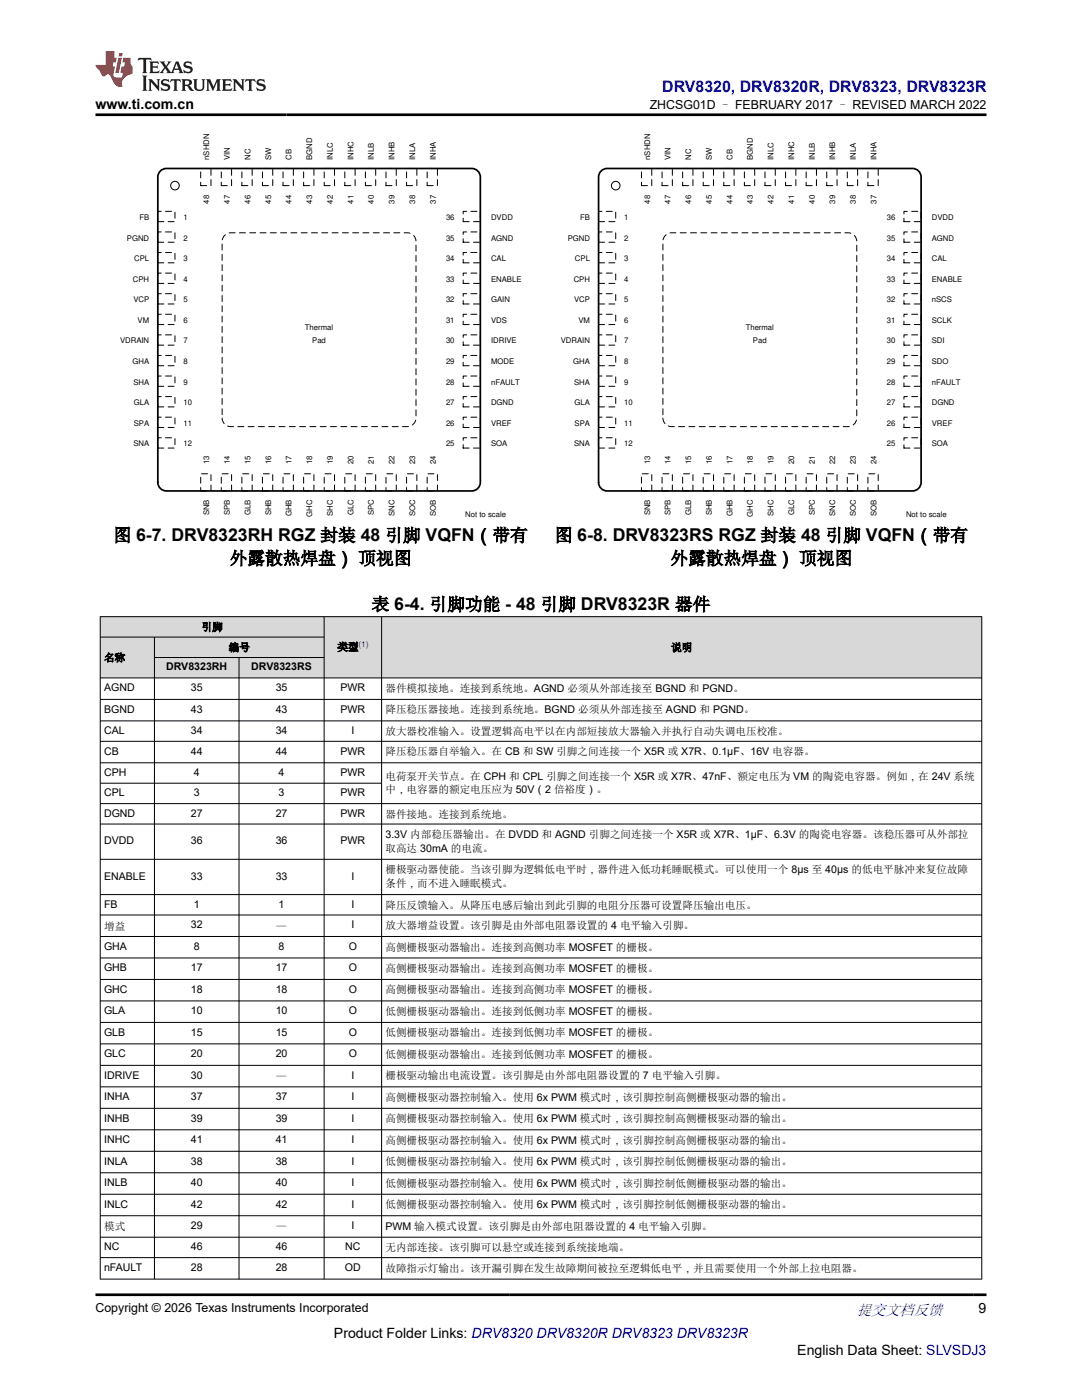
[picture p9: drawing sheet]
<svg xmlns="http://www.w3.org/2000/svg" width="216mm" height="279mm" viewBox="0 0 216 279" stroke-linecap="round" stroke-linejoin="round" font-family="sans-serif">
<path d="M40 33.6h2.1v3.4h-2.1z" fill="none" stroke="#000" stroke-width=".2" stroke-dasharray="1.2 .9"/>
<path d="M40 94.6h2.1v3.4h-2.1z" fill-rule="evenodd" fill="#fff"/>
<path d="M40 94.6h2.1v3.4h-2.1z" fill="none" stroke="#000" stroke-width=".2" stroke-dasharray="1.2 .9"/>
<path d="M31.5 42.2h3.4v2h-3.4z" fill-rule="evenodd" fill="#fff"/>
<path d="M31.5 42.2h3.4v2h-3.4z" fill="none" stroke="#000" stroke-width=".2" stroke-dasharray="1.2 .9"/>
<path d="M92.4 42.2h3.4v2h-3.4z" fill-rule="evenodd" fill="#fff"/>
<path d="M92.4 42.2h3.4v2h-3.4z" fill="none" stroke="#000" stroke-width=".2" stroke-dasharray="1.2 .9"/>
<path d="M44.2 33.6h2v3.4h-2z" fill-rule="evenodd" fill="#fff"/>
<path d="M44.2 33.6h2v3.4h-2z" fill="none" stroke="#000" stroke-width=".2" stroke-dasharray="1.2 .9"/>
<path d="M44.2 94.6h2v3.4h-2z" fill-rule="evenodd" fill="#fff"/>
<path d="M44.2 94.6h2v3.4h-2z" fill="none" stroke="#000" stroke-width=".2" stroke-dasharray="1.2 .9"/>
<path d="M31.5 46.3h3.4v2h-3.4z" fill-rule="evenodd" fill="#fff"/>
<path d="M31.5 46.3h3.4v2h-3.4z" fill="none" stroke="#000" stroke-width=".2" stroke-dasharray="1.2 .9"/>
<path d="M92.4 46.3h3.4v2h-3.4z" fill-rule="evenodd" fill="#fff"/>
<path d="M92.4 46.3h3.4v2h-3.4z" fill="none" stroke="#000" stroke-width=".2" stroke-dasharray="1.2 .9"/>
<path d="M48.3 33.6h2v3.4h-2z" fill-rule="evenodd" fill="#fff"/>
<path d="M48.3 33.6h2v3.4h-2z" fill="none" stroke="#000" stroke-width=".2" stroke-dasharray="1.2 .9"/>
<path d="M48.3 94.6h2v3.4h-2z" fill-rule="evenodd" fill="#fff"/>
<path d="M48.3 94.6h2v3.4h-2z" fill="none" stroke="#000" stroke-width=".2" stroke-dasharray="1.2 .9"/>
<path d="M31.5 50.4h3.4v2.1h-3.4z" fill-rule="evenodd" fill="#fff"/>
<path d="M31.5 50.4h3.4v2.1h-3.4z" fill="none" stroke="#000" stroke-width=".2" stroke-dasharray="1.2 .9"/>
<path d="M92.4 50.4h3.4v2.1h-3.4z" fill-rule="evenodd" fill="#fff"/>
<path d="M92.4 50.4h3.4v2.1h-3.4z" fill="none" stroke="#000" stroke-width=".2" stroke-dasharray="1.2 .9"/>
<path d="M52.4 33.6h2v3.4h-2z" fill-rule="evenodd" fill="#fff"/>
<path d="M52.4 33.6h2v3.4h-2z" fill="none" stroke="#000" stroke-width=".2" stroke-dasharray="1.2 .9"/>
<path d="M52.4 94.6h2v3.4h-2z" fill-rule="evenodd" fill="#fff"/>
<path d="M52.4 94.6h2v3.4h-2z" fill="none" stroke="#000" stroke-width=".2" stroke-dasharray="1.2 .9"/>
<path d="M31.5 54.5h3.4v2.1h-3.4z" fill-rule="evenodd" fill="#fff"/>
<path d="M31.5 54.5h3.4v2.1h-3.4z" fill="none" stroke="#000" stroke-width=".2" stroke-dasharray="1.2 .9"/>
<path d="M92.4 54.5h3.4v2.1h-3.4z" fill-rule="evenodd" fill="#fff"/>
<path d="M92.4 54.5h3.4v2.1h-3.4z" fill="none" stroke="#000" stroke-width=".2" stroke-dasharray="1.2 .9"/>
<path d="M56.5 33.6h2v3.4h-2z" fill-rule="evenodd" fill="#fff"/>
<path d="M56.5 33.6h2v3.4h-2z" fill="none" stroke="#000" stroke-width=".2" stroke-dasharray="1.2 .9"/>
<path d="M56.5 94.6h2v3.4h-2z" fill-rule="evenodd" fill="#fff"/>
<path d="M56.5 94.6h2v3.4h-2z" fill="none" stroke="#000" stroke-width=".2" stroke-dasharray="1.2 .9"/>
<path d="M31.5 58.6h3.4v2.1h-3.4z" fill-rule="evenodd" fill="#fff"/>
<path d="M31.5 58.6h3.4v2.1h-3.4z" fill="none" stroke="#000" stroke-width=".2" stroke-dasharray="1.2 .9"/>
<path d="M92.4 58.6h3.4v2.1h-3.4z" fill-rule="evenodd" fill="#fff"/>
<path d="M92.4 58.6h3.4v2.1h-3.4z" fill="none" stroke="#000" stroke-width=".2" stroke-dasharray="1.2 .9"/>
<path d="M60.6 33.6h2v3.4h-2z" fill-rule="evenodd" fill="#fff"/>
<path d="M60.6 33.6h2v3.4h-2z" fill="none" stroke="#000" stroke-width=".2" stroke-dasharray="1.2 .9"/>
<path d="M60.6 94.6h2v3.4h-2z" fill-rule="evenodd" fill="#fff"/>
<path d="M60.6 94.6h2v3.4h-2z" fill="none" stroke="#000" stroke-width=".2" stroke-dasharray="1.2 .9"/>
<path d="M31.5 62.7h3.4v2.1h-3.4z" fill-rule="evenodd" fill="#fff"/>
<path d="M31.5 62.7h3.4v2.1h-3.4z" fill="none" stroke="#000" stroke-width=".2" stroke-dasharray="1.2 .9"/>
<path d="M92.4 62.7h3.4v2.1h-3.4z" fill-rule="evenodd" fill="#fff"/>
<path d="M92.4 62.7h3.4v2.1h-3.4z" fill="none" stroke="#000" stroke-width=".2" stroke-dasharray="1.2 .9"/>
<path d="M64.7 33.6h2v3.4h-2z" fill-rule="evenodd" fill="#fff"/>
<path d="M64.7 33.6h2v3.4h-2z" fill="none" stroke="#000" stroke-width=".2" stroke-dasharray="1.2 .9"/>
<path d="M64.7 94.6h2v3.4h-2z" fill-rule="evenodd" fill="#fff"/>
<path d="M64.7 94.6h2v3.4h-2z" fill="none" stroke="#000" stroke-width=".2" stroke-dasharray="1.2 .9"/>
<path d="M31.5 66.8h3.4v2.1h-3.4z" fill-rule="evenodd" fill="#fff"/>
<path d="M31.5 66.8h3.4v2.1h-3.4z" fill="none" stroke="#000" stroke-width=".2" stroke-dasharray="1.2 .9"/>
<path d="M92.4 66.8h3.4v2.1h-3.4z" fill-rule="evenodd" fill="#fff"/>
<path d="M92.4 66.8h3.4v2.1h-3.4z" fill="none" stroke="#000" stroke-width=".2" stroke-dasharray="1.2 .9"/>
<path d="M68.8 33.6h2.1v3.4h-2.1z" fill-rule="evenodd" fill="#fff"/>
<path d="M68.8 33.6h2.1v3.4h-2.1z" fill="none" stroke="#000" stroke-width=".2" stroke-dasharray="1.2 .9"/>
<path d="M68.8 94.6h2.1v3.4h-2.1z" fill-rule="evenodd" fill="#fff"/>
<path d="M68.8 94.6h2.1v3.4h-2.1z" fill="none" stroke="#000" stroke-width=".2" stroke-dasharray="1.2 .9"/>
<path d="M31.5 70.9h3.4v2.1h-3.4z" fill-rule="evenodd" fill="#fff"/>
<path d="M31.5 70.9h3.4v2.1h-3.4z" fill="none" stroke="#000" stroke-width=".2" stroke-dasharray="1.2 .9"/>
<path d="M92.4 70.9h3.4v2.1h-3.4z" fill-rule="evenodd" fill="#fff"/>
<path d="M92.4 70.9h3.4v2.1h-3.4z" fill="none" stroke="#000" stroke-width=".2" stroke-dasharray="1.2 .9"/>
<path d="M72.9 33.6h2.1v3.4h-2.1z" fill-rule="evenodd" fill="#fff"/>
<path d="M72.9 33.6h2.1v3.4h-2.1z" fill="none" stroke="#000" stroke-width=".2" stroke-dasharray="1.2 .9"/>
<path d="M72.9 94.6h2.1v3.4h-2.1z" fill-rule="evenodd" fill="#fff"/>
<path d="M72.9 94.6h2.1v3.4h-2.1z" fill="none" stroke="#000" stroke-width=".2" stroke-dasharray="1.2 .9"/>
<path d="M31.5 75h3.4v2.1h-3.4z" fill-rule="evenodd" fill="#fff"/>
<path d="M31.5 75h3.4v2.1h-3.4z" fill="none" stroke="#000" stroke-width=".2" stroke-dasharray="1.2 .9"/>
<path d="M92.4 75h3.4v2.1h-3.4z" fill-rule="evenodd" fill="#fff"/>
<path d="M92.4 75h3.4v2.1h-3.4z" fill="none" stroke="#000" stroke-width=".2" stroke-dasharray="1.2 .9"/>
<path d="M77 33.6h2.1v3.4h-2.1z" fill-rule="evenodd" fill="#fff"/>
<path d="M77 33.6h2.1v3.4h-2.1z" fill="none" stroke="#000" stroke-width=".2" stroke-dasharray="1.2 .9"/>
<path d="M77 94.6h2.1v3.4h-2.1z" fill-rule="evenodd" fill="#fff"/>
<path d="M77 94.6h2.1v3.4h-2.1z" fill="none" stroke="#000" stroke-width=".2" stroke-dasharray="1.2 .9"/>
<path d="M31.5 79.2h3.4v2h-3.4z" fill-rule="evenodd" fill="#fff"/>
<path d="M31.5 79.2h3.4v2h-3.4z" fill="none" stroke="#000" stroke-width=".2" stroke-dasharray="1.2 .9"/>
<path d="M92.4 79.2h3.4v2h-3.4z" fill-rule="evenodd" fill="#fff"/>
<path d="M92.4 79.2h3.4v2h-3.4z" fill="none" stroke="#000" stroke-width=".2" stroke-dasharray="1.2 .9"/>
<path d="M81.1 33.6h2.1v3.4h-2.1z" fill-rule="evenodd" fill="#fff"/>
<path d="M81.1 33.6h2.1v3.4h-2.1z" fill="none" stroke="#000" stroke-width=".2" stroke-dasharray="1.2 .9"/>
<path d="M81.1 94.6h2.1v3.4h-2.1z" fill-rule="evenodd" fill="#fff"/>
<path d="M81.1 94.6h2.1v3.4h-2.1z" fill="none" stroke="#000" stroke-width=".2" stroke-dasharray="1.2 .9"/>
<path d="M31.5 83.3h3.4v2h-3.4z" fill-rule="evenodd" fill="#fff"/>
<path d="M31.5 83.3h3.4v2h-3.4z" fill="none" stroke="#000" stroke-width=".2" stroke-dasharray="1.2 .9"/>
<path d="M92.4 83.3h3.4v2h-3.4z" fill-rule="evenodd" fill="#fff"/>
<path d="M92.4 83.3h3.4v2h-3.4z" fill="none" stroke="#000" stroke-width=".2" stroke-dasharray="1.2 .9"/>
<path d="M85.2 33.6h2.1v3.4h-2.1z" fill-rule="evenodd" fill="#fff"/>
<path d="M85.2 33.6h2.1v3.4h-2.1z" fill="none" stroke="#000" stroke-width=".2" stroke-dasharray="1.2 .9"/>
<path d="M85.2 94.6h2.1v3.4h-2.1z" fill-rule="evenodd" fill="#fff"/>
<path d="M85.2 94.6h2.1v3.4h-2.1z" fill="none" stroke="#000" stroke-width=".2" stroke-dasharray="1.2 .9"/>
<path d="M31.5 87.4h3.4v2h-3.4z" fill-rule="evenodd" fill="#fff"/>
<path d="M31.5 87.4h3.4v2h-3.4z" fill="none" stroke="#000" stroke-width=".2" stroke-dasharray="1.2 .9"/>
<path d="M92.4 87.4h3.4v2h-3.4z" fill-rule="evenodd" fill="#fff"/>
<path d="M92.4 87.4h3.4v2h-3.4z" fill="none" stroke="#000" stroke-width=".2" stroke-dasharray="1.2 .9"/>
<circle cx="34.9" cy="37" r=".86" fill="none" stroke="#000" stroke-width=".2"/>
<path d="M32 34.1l.7-.4 .5-.1h60.9a1.71 1.71 0 0 1 1.7 1.7v61a1.71 1.71 0 0 1-1.7 1.7h-60.9a1.71 1.71 0 0 1-1.7-1.7v-61v-.4z" fill="none" stroke="#000" stroke-width=".34"/>
<path d="M44.8 47l.8-.5h.4h35.3a1.71 1.71 0 0 1 1.7 1.7v35.2a1.71 1.71 0 0 1-1.7 1.7h-35.3a1.71 1.71 0 0 1-1.7-1.7v-35.2l.1-.5z" fill-rule="evenodd" fill="#fff"/>
<path d="M44.8 47l.8-.5h.4h35.3a1.71 1.71 0 0 1 1.7 1.7v35.2a1.71 1.71 0 0 1-1.7 1.7h-35.3a1.71 1.71 0 0 1-1.7-1.7v-35.2l.1-.5z" fill="none" stroke="#000" stroke-width=".2" stroke-dasharray="1.2 .9"/>
<path d="M128 33.6h2.1v3.4h-2.1z" fill-rule="evenodd" fill="#fff"/>
<path d="M128 33.6h2.1v3.4h-2.1z" fill="none" stroke="#000" stroke-width=".2" stroke-dasharray="1.2 .9"/>
<path d="M128 94.6h2.1v3.4h-2.1z" fill-rule="evenodd" fill="#fff"/>
<path d="M128 94.6h2.1v3.4h-2.1z" fill="none" stroke="#000" stroke-width=".2" stroke-dasharray="1.2 .9"/>
<path d="M119.4 42.2h3.5v2h-3.5z" fill-rule="evenodd" fill="#fff"/>
<path d="M119.4 42.2h3.5v2h-3.5z" fill="none" stroke="#000" stroke-width=".2" stroke-dasharray="1.2 .9"/>
<path d="M180.4 42.2h3.4v2h-3.4z" fill-rule="evenodd" fill="#fff"/>
<path d="M180.4 42.2h3.4v2h-3.4z" fill="none" stroke="#000" stroke-width=".2" stroke-dasharray="1.2 .9"/>
<path d="M132.1 33.6h2.1v3.4h-2.1z" fill-rule="evenodd" fill="#fff"/>
<path d="M132.1 33.6h2.1v3.4h-2.1z" fill="none" stroke="#000" stroke-width=".2" stroke-dasharray="1.2 .9"/>
<path d="M132.1 94.6h2.1v3.4h-2.1z" fill-rule="evenodd" fill="#fff"/>
<path d="M132.1 94.6h2.1v3.4h-2.1z" fill="none" stroke="#000" stroke-width=".2" stroke-dasharray="1.2 .9"/>
<path d="M119.4 46.3h3.5v2h-3.5z" fill-rule="evenodd" fill="#fff"/>
<path d="M119.4 46.3h3.5v2h-3.5z" fill="none" stroke="#000" stroke-width=".2" stroke-dasharray="1.2 .9"/>
<path d="M180.4 46.3h3.4v2h-3.4z" fill-rule="evenodd" fill="#fff"/>
<path d="M180.4 46.3h3.4v2h-3.4z" fill="none" stroke="#000" stroke-width=".2" stroke-dasharray="1.2 .9"/>
<path d="M136.2 33.6h2.1v3.4h-2.1z" fill-rule="evenodd" fill="#fff"/>
<path d="M136.2 33.6h2.1v3.4h-2.1z" fill="none" stroke="#000" stroke-width=".2" stroke-dasharray="1.2 .9"/>
<path d="M136.2 94.6h2.1v3.4h-2.1z" fill-rule="evenodd" fill="#fff"/>
<path d="M136.2 94.6h2.1v3.4h-2.1z" fill="none" stroke="#000" stroke-width=".2" stroke-dasharray="1.2 .9"/>
<path d="M119.4 50.4h3.5v2.1h-3.5z" fill-rule="evenodd" fill="#fff"/>
<path d="M119.4 50.4h3.5v2.1h-3.5z" fill="none" stroke="#000" stroke-width=".2" stroke-dasharray="1.2 .9"/>
<path d="M180.4 50.4h3.4v2.1h-3.4z" fill-rule="evenodd" fill="#fff"/>
<path d="M180.4 50.4h3.4v2.1h-3.4z" fill="none" stroke="#000" stroke-width=".2" stroke-dasharray="1.2 .9"/>
<path d="M140.3 33.6h2.1v3.4h-2.1z" fill-rule="evenodd" fill="#fff"/>
<path d="M140.3 33.6h2.1v3.4h-2.1z" fill="none" stroke="#000" stroke-width=".2" stroke-dasharray="1.2 .9"/>
<path d="M140.3 94.6h2.1v3.4h-2.1z" fill-rule="evenodd" fill="#fff"/>
<path d="M140.3 94.6h2.1v3.4h-2.1z" fill="none" stroke="#000" stroke-width=".2" stroke-dasharray="1.2 .9"/>
<path d="M119.4 54.5h3.5v2.1h-3.5z" fill-rule="evenodd" fill="#fff"/>
<path d="M119.4 54.5h3.5v2.1h-3.5z" fill="none" stroke="#000" stroke-width=".2" stroke-dasharray="1.2 .9"/>
<path d="M180.4 54.5h3.4v2.1h-3.4z" fill-rule="evenodd" fill="#fff"/>
<path d="M180.4 54.5h3.4v2.1h-3.4z" fill="none" stroke="#000" stroke-width=".2" stroke-dasharray="1.2 .9"/>
<path d="M144.4 33.6h2.1v3.4h-2.1z" fill-rule="evenodd" fill="#fff"/>
<path d="M144.4 33.6h2.1v3.4h-2.1z" fill="none" stroke="#000" stroke-width=".2" stroke-dasharray="1.2 .9"/>
<path d="M144.4 94.6h2.1v3.4h-2.1z" fill-rule="evenodd" fill="#fff"/>
<path d="M144.4 94.6h2.1v3.4h-2.1z" fill="none" stroke="#000" stroke-width=".2" stroke-dasharray="1.2 .9"/>
<path d="M119.4 58.6h3.5v2.1h-3.5z" fill-rule="evenodd" fill="#fff"/>
<path d="M119.4 58.6h3.5v2.1h-3.5z" fill="none" stroke="#000" stroke-width=".2" stroke-dasharray="1.2 .9"/>
<path d="M180.4 58.6h3.4v2.1h-3.4z" fill-rule="evenodd" fill="#fff"/>
<path d="M180.4 58.6h3.4v2.1h-3.4z" fill="none" stroke="#000" stroke-width=".2" stroke-dasharray="1.2 .9"/>
<path d="M148.5 33.6h2.1v3.4h-2.1z" fill-rule="evenodd" fill="#fff"/>
<path d="M148.5 33.6h2.1v3.4h-2.1z" fill="none" stroke="#000" stroke-width=".2" stroke-dasharray="1.2 .9"/>
<path d="M148.5 94.6h2.1v3.4h-2.1z" fill-rule="evenodd" fill="#fff"/>
<path d="M148.5 94.6h2.1v3.4h-2.1z" fill="none" stroke="#000" stroke-width=".2" stroke-dasharray="1.2 .9"/>
<path d="M119.4 62.7h3.5v2.1h-3.5z" fill-rule="evenodd" fill="#fff"/>
<path d="M119.4 62.7h3.5v2.1h-3.5z" fill="none" stroke="#000" stroke-width=".2" stroke-dasharray="1.2 .9"/>
<path d="M180.4 62.7h3.4v2.1h-3.4z" fill-rule="evenodd" fill="#fff"/>
<path d="M180.4 62.7h3.4v2.1h-3.4z" fill="none" stroke="#000" stroke-width=".2" stroke-dasharray="1.2 .9"/>
<path d="M152.6 33.6h2.1v3.4h-2.1z" fill-rule="evenodd" fill="#fff"/>
<path d="M152.6 33.6h2.1v3.4h-2.1z" fill="none" stroke="#000" stroke-width=".2" stroke-dasharray="1.2 .9"/>
<path d="M152.6 94.6h2.1v3.4h-2.1z" fill-rule="evenodd" fill="#fff"/>
<path d="M152.6 94.6h2.1v3.4h-2.1z" fill="none" stroke="#000" stroke-width=".2" stroke-dasharray="1.2 .9"/>
<path d="M119.4 66.8h3.5v2.1h-3.5z" fill-rule="evenodd" fill="#fff"/>
<path d="M119.4 66.8h3.5v2.1h-3.5z" fill="none" stroke="#000" stroke-width=".2" stroke-dasharray="1.2 .9"/>
<path d="M180.4 66.8h3.4v2.1h-3.4z" fill-rule="evenodd" fill="#fff"/>
<path d="M180.4 66.8h3.4v2.1h-3.4z" fill="none" stroke="#000" stroke-width=".2" stroke-dasharray="1.2 .9"/>
<path d="M156.8 33.6h2v3.4h-2z" fill-rule="evenodd" fill="#fff"/>
<path d="M156.8 33.6h2v3.4h-2z" fill="none" stroke="#000" stroke-width=".2" stroke-dasharray="1.2 .9"/>
<path d="M156.8 94.6h2v3.4h-2z" fill-rule="evenodd" fill="#fff"/>
<path d="M156.8 94.6h2v3.4h-2z" fill="none" stroke="#000" stroke-width=".2" stroke-dasharray="1.2 .9"/>
<path d="M119.4 70.9h3.5v2.1h-3.5z" fill-rule="evenodd" fill="#fff"/>
<path d="M119.4 70.9h3.5v2.1h-3.5z" fill="none" stroke="#000" stroke-width=".2" stroke-dasharray="1.2 .9"/>
<path d="M180.4 70.9h3.4v2.1h-3.4z" fill-rule="evenodd" fill="#fff"/>
<path d="M180.4 70.9h3.4v2.1h-3.4z" fill="none" stroke="#000" stroke-width=".2" stroke-dasharray="1.2 .9"/>
<path d="M160.9 33.6h2v3.4h-2z" fill-rule="evenodd" fill="#fff"/>
<path d="M160.9 33.6h2v3.4h-2z" fill="none" stroke="#000" stroke-width=".2" stroke-dasharray="1.2 .9"/>
<path d="M160.9 94.6h2v3.4h-2z" fill-rule="evenodd" fill="#fff"/>
<path d="M160.9 94.6h2v3.4h-2z" fill="none" stroke="#000" stroke-width=".2" stroke-dasharray="1.2 .9"/>
<path d="M119.4 75h3.5v2.1h-3.5z" fill-rule="evenodd" fill="#fff"/>
<path d="M119.4 75h3.5v2.1h-3.5z" fill="none" stroke="#000" stroke-width=".2" stroke-dasharray="1.2 .9"/>
<path d="M180.4 75h3.4v2.1h-3.4z" fill-rule="evenodd" fill="#fff"/>
<path d="M180.4 75h3.4v2.1h-3.4z" fill="none" stroke="#000" stroke-width=".2" stroke-dasharray="1.2 .9"/>
<path d="M165 33.6h2v3.4h-2z" fill-rule="evenodd" fill="#fff"/>
<path d="M165 33.6h2v3.4h-2z" fill="none" stroke="#000" stroke-width=".2" stroke-dasharray="1.2 .9"/>
<path d="M165 94.6h2v3.4h-2z" fill-rule="evenodd" fill="#fff"/>
<path d="M165 94.6h2v3.4h-2z" fill="none" stroke="#000" stroke-width=".2" stroke-dasharray="1.2 .9"/>
<path d="M119.4 79.2h3.5v2h-3.5z" fill-rule="evenodd" fill="#fff"/>
<path d="M119.4 79.2h3.5v2h-3.5z" fill="none" stroke="#000" stroke-width=".2" stroke-dasharray="1.2 .9"/>
<path d="M180.4 79.2h3.4v2h-3.4z" fill-rule="evenodd" fill="#fff"/>
<path d="M180.4 79.2h3.4v2h-3.4z" fill="none" stroke="#000" stroke-width=".2" stroke-dasharray="1.2 .9"/>
<path d="M169.1 33.6h2v3.4h-2z" fill-rule="evenodd" fill="#fff"/>
<path d="M169.1 33.6h2v3.4h-2z" fill="none" stroke="#000" stroke-width=".2" stroke-dasharray="1.2 .9"/>
<path d="M169.1 94.6h2v3.4h-2z" fill-rule="evenodd" fill="#fff"/>
<path d="M169.1 94.6h2v3.4h-2z" fill="none" stroke="#000" stroke-width=".2" stroke-dasharray="1.2 .9"/>
<path d="M119.4 83.3h3.5v2h-3.5z" fill-rule="evenodd" fill="#fff"/>
<path d="M119.4 83.3h3.5v2h-3.5z" fill="none" stroke="#000" stroke-width=".2" stroke-dasharray="1.2 .9"/>
<path d="M180.4 83.3h3.4v2h-3.4z" fill-rule="evenodd" fill="#fff"/>
<path d="M180.4 83.3h3.4v2h-3.4z" fill="none" stroke="#000" stroke-width=".2" stroke-dasharray="1.2 .9"/>
<path d="M173.2 33.6h2v3.4h-2z" fill-rule="evenodd" fill="#fff"/>
<path d="M173.2 33.6h2v3.4h-2z" fill="none" stroke="#000" stroke-width=".2" stroke-dasharray="1.2 .9"/>
<path d="M173.2 94.6h2v3.4h-2z" fill-rule="evenodd" fill="#fff"/>
<path d="M173.2 94.6h2v3.4h-2z" fill="none" stroke="#000" stroke-width=".2" stroke-dasharray="1.2 .9"/>
<path d="M119.4 87.4h3.5v2h-3.5z" fill-rule="evenodd" fill="#fff"/>
<path d="M119.4 87.4h3.5v2h-3.5z" fill="none" stroke="#000" stroke-width=".2" stroke-dasharray="1.2 .9"/>
<path d="M180.4 87.4h3.4v2h-3.4z" fill-rule="evenodd" fill="#fff"/>
<path d="M180.4 87.4h3.4v2h-3.4z" fill="none" stroke="#000" stroke-width=".2" stroke-dasharray="1.2 .9"/>
<circle cx="122.9" cy="37" r=".86" fill="none" stroke="#000" stroke-width=".2"/>
<path d="M119.9 34.1l.8-.4 .4-.1h61a1.71 1.71 0 0 1 1.7 1.7v61a1.71 1.71 0 0 1-1.7 1.7h-61a1.71 1.71 0 0 1-1.7-1.7v-61l.1-.4z" fill="none" stroke="#000" stroke-width=".34"/>
<path d="M132.8 47l.7-.5h.5h35.2a1.71 1.71 0 0 1 1.8 1.7v35.2a1.71 1.71 0 0 1-1.8 1.7h-35.2a1.71 1.71 0 0 1-1.7-1.7v-35.2v-.5z" fill-rule="evenodd" fill="#fff"/>
<path d="M132.8 47l.7-.5h.5h35.2a1.71 1.71 0 0 1 1.8 1.7v35.2a1.71 1.71 0 0 1-1.8 1.7h-35.2a1.71 1.71 0 0 1-1.7-1.7v-35.2v-.5z" fill="none" stroke="#000" stroke-width=".2" stroke-dasharray="1.2 .9"/>
<g fill="#d8d8d8">
<path d="M20 123.1h175.9v4h-175.9z" fill-rule="evenodd"/>
<path d="M20.1 123.1h44.5v4h-44.5z" fill-rule="evenodd"/>
<path d="M64.7 123.1h11.4v12.1h-11.4z" fill-rule="evenodd"/>
<path d="M76.2 123.1h119.6v12.1h-119.6z" fill-rule="evenodd"/>
<path d="M20.1 127.2h10.7v8h-10.7z" fill-rule="evenodd"/>
<path d="M30.9 127.2h33.7v4h-33.7z" fill-rule="evenodd"/>
<path d="M30.9 131.3h16.7v3.9h-16.7z" fill-rule="evenodd"/>
<path d="M47.8 131.3h16.8v3.9h-16.8z" fill-rule="evenodd"/>
</g>
<g fill="none" stroke="#000" stroke-width=".2">
<path d="M19.9 123.1h176.1M19.9 127.1h44.8M19.9 135.3h176.1M19.9 139.6h176.1M20 123v132.3M30.8 127.1v128.2M30.8 131.2h33.9M47.7 131.2v124.1M64.7 123v132.3M76.1 123v132.3M195.9 123v132.3M19.9 143.9h176.1"/>
<path d="M19.9 147.9h176.1M19.9 152.2h176.1M19.9 156.3h56.3M19.9 164.5h176.1M19.9 171.5h176.1M19.9 178.5h176.1M196 160.4h-176.1M19.9 182.6h176.1M19.9 186.9h176.1M19.9 191.2h176.1M19.9 195.5h176.1M19.9 199.8h176.1"/>
<path d="M19.9 204h176.1M19.9 208.3h176.1M19.9 212.6h176.1M19.9 216.9h176.1M19.9 221.2h176.1M19.9 225.5h176.1M19.9 229.8h176.1M19.9 234.1h176.1M19.9 238.3h176.1M19.9 242.6h176.1M19.9 246.9h176.1M19.9 251h176.1"/>
<path d="M19.9 255.3h176.1"/>
</g>
<path d="M27.7 11.6l-.2 .5 .5-.2h.6v.1v2.2l-.2 .4h1l-.2-.4v-2.2v-.1h.5l.5 .2-.1-.5zM29.8 12.3l.2 .4v1.5l-.2 .4h1.9l.1-.6a1.08 1.08 0 0 1-1.3 .2v-.7h.6l.4 .2v-.7l-.4 .2h-.6v-.5l.2-.2a1 1 0 0 1 1 .3l-.1-.5zM31.8 12.3l1 1.1-1 1.2h.9l-.2-.2 .4-.8 .5 .8-.2 .2h1.6l-.2-.2 .1-.5h1l.1 .5-.1 .2h.9l-.2-.3-.8-2h-.5l-1 2.2-.8-1.1 .9-1.1h-.8l.2 .2-.5 .6-.3-.6 .1-.2zM35.2 12.7l.4 1h-.8zM36.8 12.4a.65 .65 0 0 0-.2 .7 .65 .65 0 0 0 .6 .5l.7 .1 .1 .3a.79 .79 0 0 1-.7 .4 .79 .79 0 0 1-.7-.5l.1 .7 .2-.1a.93 .93 0 0 0 1.1 .1 .93 .93 0 0 0 .4-1 1.46 1.46 0 0 0-1.2-.6l-.1-.3a1.09 1.09 0 0 1 1.2 .2l-.2-.6-.1 .1-.6-.2zM28.4 15.1l.2 .4v2.2l-.2 .4h1l-.2-.4v-2.2l.2-.4zM29.6 15.8l.2 .4v1.5l-.2 .4h.8l-.3-.4v-1.3l1.7 1.8v-2l.2-.4h-.8l.2 .2 .1 1.1-1.2-1.3zM32.3 15.9a.65 .65 0 0 0-.2 .8 .65 .65 0 0 0 .7 .4l.6 .2 .1 .2a.79 .79 0 0 1-.7 .4 .79 .79 0 0 1-.7-.5l.1 .7 .2-.1a.93 .93 0 0 0 1.1 .1 .93 .93 0 0 0 .4-.9 1.46 1.46 0 0 0-1.2-.6l-.1-.4a1.09 1.09 0 0 1 1.2 .2l-.2-.6-.1 .1-.6-.1zM34.1 15.8l-.1 .6a.63 .63 0 0 1 .7-.3l.1 1.6-.3 .4h1l-.2-.4v-1.6a.66 .66 0 0 1 .8 .3l-.1-.6zM36.2 15.8l.2 .4v1.5l-.2 .4h.9l-.2-.2v-.7h.5l.1 .2a.79 .79 0 0 0 1.2 .6l-1-.9a.61 .61 0 0 0 .6-.6 .61 .61 0 0 0-.5-.7zM36.9 16.1h.2a.47 .47 0 0 1 .5 .1 .47 .47 0 0 1 .1 .5l-.2 .1-.6 .1zM38.5 15.8l.2 .2a2.27 2.27 0 0 0 .4 2 1.04 1.04 0 0 0 1.7-.7v-1.3l.2-.2h-.8l.2 .4v1.1a.6 .6 0 0 1-.6 .6 .6 .6 0 0 1-.6-.6v-1.1l.3-.4zM41.1 15.8l.2 .4v1.5l-.2 .4h.7l-.2-.4v-1.4l.9 1.9 .8-1.9v1.4l-.2 .4h1l-.3-.4v-1.5l.3-.4h-.8l-.7 1.5-.7-1.5zM44.3 15.8l.2 .4v1.5l-.2 .4h1.9l.1-.6a1.09 1.09 0 0 1-1.3 .2v-.7h.6l.4 .2v-.6l-.4 .2h-.6v-.6l.2-.1a1.01 1.01 0 0 1 1 .3l-.1-.6zM46.4 15.8l.3 .4v1.5l-.3 .4h.8l-.2-.4v-1.3l1.6 1.8v-2l.2-.4h-.7l.2 .2v1.1l-1.2-1.3zM49 15.8l-.1 .6a.63 .63 0 0 1 .8-.3v1.6l-.3 .4h1l-.2-.4v-1.6a.66 .66 0 0 1 .8 .3l-.1-.6zM51.4 15.9a.65 .65 0 0 0-.2 .8 .65 .65 0 0 0 .6 .4l.6 .2 .2 .2a.79 .79 0 0 1-.8 .4 .79 .79 0 0 1-.6-.5l.1 .7 .2-.1a.93 .93 0 0 0 1 .1 .93 .93 0 0 0 .5-.9 1.46 1.46 0 0 0-1.3-.6l-.1-.4a1.09 1.09 0 0 1 1.3 .2l-.2-.6-.2 .1-.5-.1z" fill="#231f20"/>
<path d="M21.1 10.2v2.8h-2.1l.1 .3 .9 1a.95 .95 0 0 0 .9 .9 .59 .59 0 0 1 .6-.4 .59 .59 0 0 1 .5 .4l.4 .7a1.59 1.59 0 0 0 2.1 1.4 1.61 1.61 0 0 1 1-2.3l1-.3-.1-1.5a1.59 1.59 0 0 1-.4-1.7h-1.4l-.2 .9h.5l-.1 .9h-.5l-.2 1v.2l.4 .1-.2 .9h-.6a.73 .73 0 0 1-1.1-.7l.3-1.5h-.5l.2-.9h.5l.2-.9h-.5v-1.3zM23.6 11.5l-.6 3.1h.7l.6-3.1zM23.8 10.6l-.1 .6h.7l.1-.6z" fill="#ed1c24"/>
<path d="M19 22.9h177.8M19 258.4h177.8" fill="none" stroke="#000" stroke-width=".53"/>
<g font-size="3.5">
<text x="22.6" y="108">图 6-7. DRV8323RH RGZ 封装 48 引脚 VQFN（带有</text>
<text x="45.8" y="112.6">外露散热焊盘） 顶视图</text>
<text x="110.7" y="108">图 6-8. DRV8323RS RGZ 封装 48 引脚 VQFN（带有</text>
<text x="133.8" y="112.6">外露散热焊盘） 顶视图</text>
<text x="74.2" y="121.8">表 6-4. 引脚功能 - 48 引脚 DRV8323R 器件</text>
</g>
<text font-size="3.2" fill="#00f" x="132.1" y="18.3">DRV8320, DRV8320R, DRV8323, DRV8323R</text>
<text font-size="3" fill="#00f" x="171" y="262.4">提交文档反馈</text>
<g font-size="2.8">
<text x="19" y="21.7">www.ti.com.cn</text>
<text x="195.3" y="262.1">9</text>
<text x="66.6" y="266.9">Product Folder Links: DRV8320 DRV8320R DRV8323 DRV8323R</text>
<text x="159.1" y="270.3">English Data Sheet: SLVSDJ3</text>
</g>
<g font-size="2.5">
<text x="129.7" y="21.8">ZHCSG01D – FEBRUARY 2017 – REVISED MARCH 2022</text>
<text x="19" y="261.8">Copyright © 2026 Texas Instruments Incorporated</text>
</g>
<g font-size="2.1">
<text x="40.2" y="125.9">引脚</text>
<text x="20.8" y="132">名称</text>
<text x="45.6" y="129.9">编号</text>
<text x="67.3" y="129.8">类型</text>
<text x="133.9" y="129.9">说明</text>
<text x="20.8" y="138">AGND</text>
<text x="33.2" y="133.8">DRV8323RH</text>
<text x="38.1" y="138">35</text>
<text x="50.1" y="133.8">DRV8323RS</text>
<text x="55" y="138">35</text>
<text x="67.9" y="138">PWR</text>
<text x="20.8" y="142.3">BGND</text>
<text x="38.1" y="142.3">43</text>
<text x="55" y="142.3">43</text>
<text x="67.9" y="142.3">PWR</text>
<text x="76.9" y="138.1">器件模拟接地。连接到系统地。AGND 必须从外部连接至 BGND 和 PGND。</text>
<text x="76.9" y="142.4">降压稳压器接地。连接到系统地。BGND 必须从外部连接至 AGND 和 PGND。</text>
<text x="20.8" y="146.5">CAL</text>
<text x="38.1" y="146.5">34</text>
<text x="55" y="146.5">34</text>
<text x="70.1" y="146.5">I</text>
<text x="76.9" y="146.7">放大器校准输入。设置逻辑高电平以在内部短接放大器输入并执行自动失调电压校准。</text>
<text x="20.8" y="150.6">CB</text>
<text x="20.8" y="154.8">CPH</text>
<text x="38.1" y="150.6">44</text>
<text x="38.7" y="154.8">4</text>
<text x="55" y="150.6">44</text>
<text x="55.6" y="154.8">4</text>
<text x="67.9" y="150.6">PWR</text>
<text x="67.9" y="154.8">PWR</text>
<text x="76.9" y="150.7">降压稳压器自举输入。在 CB 和 SW 引脚之间连接一个 X5R 或 X7R、0.1µF、16V 电容器。</text>
<text x="76.9" y="155.6">电荷泵开关节点。在 CPH 和 CPL 引脚之间连接一个 X5R 或 X7R、47nF、额定电压为 VM 的陶瓷电容器。例如，在 24V 系统</text>
<text x="20.8" y="158.9">CPL</text>
<text x="38.7" y="158.9">3</text>
<text x="55.6" y="158.9">3</text>
<text x="67.9" y="158.9">PWR</text>
<text x="76.9" y="158.3">中，电容器的额定电压应为 50V（2 倍裕度）。</text>
<text x="20.8" y="163">DGND</text>
<text x="38.1" y="163">27</text>
<text x="55" y="163">27</text>
<text x="67.9" y="163">PWR</text>
<text x="76.9" y="163.2">器件接地。连接到系统地。</text>
<text x="76.9" y="167.3">3.3V 内部稳压器输出。在 DVDD 和 AGND 引脚之间连接一个 X5R 或 X7R、1µF、6.3V 的陶瓷电容器。该稳压器可从外部拉</text>
<text x="20.8" y="168.5">DVDD</text>
<text x="38.1" y="168.5">36</text>
<text x="55" y="168.5">36</text>
<text x="67.9" y="168.5">PWR</text>
<text x="76.9" y="170">取高达 30mA 的电流。</text>
<text x="20.8" y="175.6">ENABLE</text>
<text x="38.1" y="175.6">33</text>
<text x="55" y="175.6">33</text>
<text x="70.1" y="175.6">I</text>
<text x="76.9" y="174.3">栅极驱动器使能。当该引脚为逻辑低电平时，器件进入低功耗睡眠模式。可以使用一个 8µs 至 40µs 的低电平脉冲来复位故障</text>
<text x="76.9" y="177">条件，而不进入睡眠模式。</text>
<text x="20.8" y="181.1">FB</text>
<text x="20.8" y="185.5">增益</text>
<text x="38.1" y="185.3">32</text>
<text x="38.7" y="181.1">1</text>
<text x="55.1" y="185.5">—</text>
<text x="55.6" y="181.1">1</text>
<text x="70.1" y="181.1">I</text>
<text x="70.1" y="185.3">I</text>
<text x="76.9" y="181.3">降压反馈输入。从降压电感后输出到此引脚的电阻分压器可设置降压输出电压。</text>
<text x="76.9" y="185.4">放大器增益设置。该引脚是由外部电阻器设置的 4 电平输入引脚。</text>
<text x="20.8" y="189.6">GHA</text>
<text x="38.7" y="189.6">8</text>
<text x="55.6" y="189.6">8</text>
<text x="69.6" y="189.6">O</text>
<text x="76.9" y="189.7">高侧栅极驱动器输出。连接到高侧功率 MOSFET 的栅极。</text>
<text x="20.8" y="193.9">GHB</text>
<text x="38.1" y="193.9">17</text>
<text x="55" y="193.9">17</text>
<text x="69.6" y="193.9">O</text>
<text x="76.9" y="194">高侧栅极驱动器输出。连接到高侧功率 MOSFET 的栅极。</text>
<text x="20.8" y="198.2">GHC</text>
<text x="20.8" y="202.4">GLA</text>
<text x="38.1" y="198.2">18</text>
<text x="38.1" y="202.4">10</text>
<text x="55" y="198.2">18</text>
<text x="55" y="202.4">10</text>
<text x="69.6" y="198.2">O</text>
<text x="69.6" y="202.4">O</text>
<text x="76.9" y="198.3">高侧栅极驱动器输出。连接到高侧功率 MOSFET 的栅极。</text>
<text x="76.9" y="202.6">低侧栅极驱动器输出。连接到低侧功率 MOSFET 的栅极。</text>
<text x="20.8" y="206.7">GLB</text>
<text x="38.1" y="206.7">15</text>
<text x="55" y="206.7">15</text>
<text x="69.6" y="206.7">O</text>
<text x="76.9" y="206.8">低侧栅极驱动器输出。连接到低侧功率 MOSFET 的栅极。</text>
<text x="20.8" y="211">GLC</text>
<text x="20.8" y="215.3">IDRIVE</text>
<text x="38.1" y="211">20</text>
<text x="38.1" y="215.3">30</text>
<text x="55" y="211">20</text>
<text x="55.1" y="215.5">—</text>
<text x="69.6" y="211">O</text>
<text x="70.1" y="215.3">I</text>
<text x="76.9" y="211.1">低侧栅极驱动器输出。连接到低侧功率 MOSFET 的栅极。</text>
<text x="76.9" y="215.4">栅极驱动输出电流设置。该引脚是由外部电阻器设置的 7 电平输入引脚。</text>
<text x="20.8" y="219.6">INHA</text>
<text x="38.1" y="219.6">37</text>
<text x="55" y="219.6">37</text>
<text x="70.1" y="219.6">I</text>
<text x="76.9" y="219.7">高侧栅极驱动器控制输入。使用 6x PWM 模式时，该引脚控制高侧栅极驱动器的输出。</text>
<text x="20.8" y="223.9">INHB</text>
<text x="38.1" y="223.9">39</text>
<text x="55" y="223.9">39</text>
<text x="70.1" y="223.9">I</text>
<text x="76.9" y="224">高侧栅极驱动器控制输入。使用 6x PWM 模式时，该引脚控制高侧栅极驱动器的输出。</text>
<text x="20.8" y="228.2">INHC</text>
<text x="20.8" y="232.5">INLA</text>
<text x="38.1" y="228.2">41</text>
<text x="38.1" y="232.5">38</text>
<text x="55" y="228.2">41</text>
<text x="55" y="232.5">38</text>
<text x="70.1" y="228.2">I</text>
<text x="70.1" y="232.5">I</text>
<text x="76.9" y="228.3">高侧栅极驱动器控制输入。使用 6x PWM 模式时，该引脚控制高侧栅极驱动器的输出。</text>
<text x="76.9" y="232.6">低侧栅极驱动器控制输入。使用 6x PWM 模式时，该引脚控制低侧栅极驱动器的输出。</text>
<text x="20.8" y="236.7">INLB</text>
<text x="38.1" y="236.7">40</text>
<text x="55" y="236.7">40</text>
<text x="70.1" y="236.7">I</text>
<text x="76.9" y="236.8">低侧栅极驱动器控制输入。使用 6x PWM 模式时，该引脚控制低侧栅极驱动器的输出。</text>
<text x="20.8" y="241">INLC</text>
<text x="20.8" y="245.5">模式</text>
<text x="38.1" y="241">42</text>
<text x="38.1" y="245.3">29</text>
<text x="55" y="241">42</text>
<text x="55.1" y="245.5">—</text>
<text x="70.1" y="241">I</text>
<text x="70.1" y="245.3">I</text>
<text x="76.9" y="241.1">低侧栅极驱动器控制输入。使用 6x PWM 模式时，该引脚控制低侧栅极驱动器的输出。</text>
<text x="76.9" y="245.4">PWM 输入模式设置。该引脚是由外部电阻器设置的 4 电平输入引脚。</text>
<text x="20.8" y="249.5">NC</text>
<text x="38.1" y="249.5">46</text>
<text x="55" y="249.5">46</text>
<text x="68.9" y="249.5">NC</text>
<text x="76.9" y="249.7">无内部连接。该引脚可以悬空或连接到系统接地端。</text>
<text x="20.8" y="253.7">nFAULT</text>
<text x="38.1" y="253.7">28</text>
<text x="55" y="253.7">28</text>
<text x="68.8" y="253.7">OD</text>
<text x="76.9" y="253.8">故障指示灯输出。该开漏引脚在发生故障期间被拉至逻辑低电平，并且需要使用一个外部上拉电阻器。</text>
</g>
<text font-size="1.6" fill="#00f" x="71.6" y="129.1">(1)</text>
<g font-size="1.5">
<text x="41.8" y="31.9" transform="rotate(-90 41.8 31.9)">nSHDN</text>
<text x="45.9" y="31.9" transform="rotate(-90 45.9 31.9)">VIN</text>
<text x="50" y="31.9" transform="rotate(-90 50 31.9)">NC</text>
<text x="54.1" y="31.9" transform="rotate(-90 54.1 31.9)">SW</text>
<text x="58.2" y="31.9" transform="rotate(-90 58.2 31.9)">CB</text>
<text x="62.3" y="31.9" transform="rotate(-90 62.3 31.9)">BGND</text>
<text x="66.4" y="31.9" transform="rotate(-90 66.4 31.9)">INLC</text>
<text x="70.5" y="31.9" transform="rotate(-90 70.5 31.9)">INHC</text>
<text x="74.6" y="31.9" transform="rotate(-90 74.6 31.9)">INLB</text>
<text x="78.7" y="31.9" transform="rotate(-90 78.7 31.9)">INHB</text>
<text x="82.8" y="31.9" transform="rotate(-90 82.8 31.9)">INLA</text>
<text x="86.9" y="31.9" transform="rotate(-90 86.9 31.9)">INHA</text>
<text x="129.7" y="31.9" transform="rotate(-90 129.7 31.9)">nSHDN</text>
<text x="133.8" y="31.9" transform="rotate(-90 133.8 31.9)">VIN</text>
<text x="137.9" y="31.9" transform="rotate(-90 137.9 31.9)">NC</text>
<text x="142" y="31.9" transform="rotate(-90 142 31.9)">SW</text>
<text x="146.1" y="31.9" transform="rotate(-90 146.1 31.9)">CB</text>
<text x="150.2" y="31.9" transform="rotate(-90 150.2 31.9)">BGND</text>
<text x="154.4" y="31.9" transform="rotate(-90 154.4 31.9)">INLC</text>
<text x="158.5" y="31.9" transform="rotate(-90 158.5 31.9)">INHC</text>
<text x="162.6" y="31.9" transform="rotate(-90 162.6 31.9)">INLB</text>
<text x="166.7" y="31.9" transform="rotate(-90 166.7 31.9)">INHB</text>
<text x="170.8" y="31.9" transform="rotate(-90 170.8 31.9)">INLA</text>
<text x="174.9" y="31.9" transform="rotate(-90 174.9 31.9)">INHA</text>
<text x="41.8" y="40.6" transform="rotate(-90 41.8 40.6)">48</text>
<text x="45.9" y="40.6" transform="rotate(-90 45.9 40.6)">47</text>
<text x="50" y="40.6" transform="rotate(-90 50 40.6)">46</text>
<text x="54.1" y="40.6" transform="rotate(-90 54.1 40.6)">45</text>
<text x="58.2" y="40.6" transform="rotate(-90 58.2 40.6)">44</text>
<text x="62.3" y="40.6" transform="rotate(-90 62.3 40.6)">43</text>
<text x="66.4" y="40.6" transform="rotate(-90 66.4 40.6)">42</text>
<text x="70.5" y="40.6" transform="rotate(-90 70.5 40.6)">41</text>
<text x="74.6" y="40.6" transform="rotate(-90 74.6 40.6)">40</text>
<text x="78.7" y="40.6" transform="rotate(-90 78.7 40.6)">39</text>
<text x="82.8" y="40.6" transform="rotate(-90 82.8 40.6)">38</text>
<text x="86.9" y="40.6" transform="rotate(-90 86.9 40.6)">37</text>
<text x="129.7" y="40.6" transform="rotate(-90 129.7 40.6)">48</text>
<text x="133.8" y="40.6" transform="rotate(-90 133.8 40.6)">47</text>
<text x="137.9" y="40.6" transform="rotate(-90 137.9 40.6)">46</text>
<text x="142" y="40.6" transform="rotate(-90 142 40.6)">45</text>
<text x="146.1" y="40.6" transform="rotate(-90 146.1 40.6)">44</text>
<text x="150.2" y="40.6" transform="rotate(-90 150.2 40.6)">43</text>
<text x="154.4" y="40.6" transform="rotate(-90 154.4 40.6)">42</text>
<text x="158.5" y="40.6" transform="rotate(-90 158.5 40.6)">41</text>
<text x="162.6" y="40.6" transform="rotate(-90 162.6 40.6)">40</text>
<text x="166.7" y="40.6" transform="rotate(-90 166.7 40.6)">39</text>
<text x="170.8" y="40.6" transform="rotate(-90 170.8 40.6)">38</text>
<text x="174.9" y="40.6" transform="rotate(-90 174.9 40.6)">37</text>
<text x="27.8" y="43.9">FB</text>
<text x="36.6" y="43.9">1</text>
<text x="89" y="43.9">36</text>
<text x="98" y="43.9">DVDD</text>
<text x="115.8" y="43.9">FB</text>
<text x="124.6" y="43.9">1</text>
<text x="176.9" y="43.9">36</text>
<text x="185.9" y="43.9">DVDD</text>
<text x="25.3" y="48">PGND</text>
<text x="26.8" y="52.1">CPL</text>
<text x="36.6" y="48">2</text>
<text x="36.6" y="52.1">3</text>
<text x="89" y="48">35</text>
<text x="89" y="52.1">34</text>
<text x="98" y="48">AGND</text>
<text x="98" y="52.1">CAL</text>
<text x="113.3" y="48">PGND</text>
<text x="114.7" y="52.1">CPL</text>
<text x="124.6" y="48">2</text>
<text x="124.6" y="52.1">3</text>
<text x="176.9" y="48">35</text>
<text x="176.9" y="52.1">34</text>
<text x="185.9" y="48">AGND</text>
<text x="185.9" y="52.1">CAL</text>
<text x="26.5" y="56.2">CPH</text>
<text x="36.6" y="56.2">4</text>
<text x="89" y="56.2">33</text>
<text x="98" y="56.2">ENABLE</text>
<text x="114.5" y="56.2">CPH</text>
<text x="124.6" y="56.2">4</text>
<text x="176.9" y="56.2">33</text>
<text x="185.9" y="56.2">ENABLE</text>
<text x="26.6" y="60.3">VCP</text>
<text x="27.5" y="64.4">VM</text>
<text x="36.6" y="60.3">5</text>
<text x="36.6" y="64.4">6</text>
<text x="60.8" y="65.8">Thermal</text>
<text x="89" y="60.3">32</text>
<text x="89" y="64.4">31</text>
<text x="98" y="60.3">GAIN</text>
<text x="98" y="64.4">VDS</text>
<text x="114.6" y="60.3">VCP</text>
<text x="115.4" y="64.4">VM</text>
<text x="124.6" y="60.3">5</text>
<text x="124.6" y="64.4">6</text>
<text x="148.8" y="65.8">Thermal</text>
<text x="176.9" y="60.3">32</text>
<text x="176.9" y="64.4">31</text>
<text x="185.9" y="60.3">nSCS</text>
<text x="185.9" y="64.4">SCLK</text>
<text x="24" y="68.5">VDRAIN</text>
<text x="36.6" y="68.5">7</text>
<text x="62.3" y="68.4">Pad</text>
<text x="89" y="68.5">30</text>
<text x="98" y="68.5">IDRIVE</text>
<text x="111.9" y="68.5">VDRAIN</text>
<text x="124.6" y="68.5">7</text>
<text x="150.2" y="68.4">Pad</text>
<text x="176.9" y="68.5">30</text>
<text x="185.9" y="68.5">SDI</text>
<text x="26.4" y="72.6">GHA</text>
<text x="26.6" y="76.8">SHA</text>
<text x="36.6" y="72.6">8</text>
<text x="36.6" y="76.8">9</text>
<text x="89" y="72.6">29</text>
<text x="89" y="76.8">28</text>
<text x="98" y="72.6">MODE</text>
<text x="98" y="76.8">nFAULT</text>
<text x="114.4" y="72.6">GHA</text>
<text x="114.6" y="76.8">SHA</text>
<text x="124.6" y="72.6">8</text>
<text x="124.6" y="76.8">9</text>
<text x="176.9" y="72.6">29</text>
<text x="176.9" y="76.8">28</text>
<text x="185.9" y="72.6">SDO</text>
<text x="185.9" y="76.8">nFAULT</text>
<text x="26.7" y="80.9">GLA</text>
<text x="36.6" y="80.9">10</text>
<text x="89" y="80.9">27</text>
<text x="98" y="80.9">DGND</text>
<text x="114.6" y="80.9">GLA</text>
<text x="124.6" y="80.9">10</text>
<text x="176.9" y="80.9">27</text>
<text x="185.9" y="80.9">DGND</text>
<text x="26.6" y="89.1">SNA</text>
<text x="26.7" y="85">SPA</text>
<text x="36.6" y="85">11</text>
<text x="36.6" y="89.1">12</text>
<text x="89" y="85">26</text>
<text x="89" y="89.1">25</text>
<text x="98" y="85">VREF</text>
<text x="98" y="89.1">SOA</text>
<text x="114.6" y="89.1">SNA</text>
<text x="114.6" y="85">SPA</text>
<text x="124.6" y="85">11</text>
<text x="124.6" y="89.1">12</text>
<text x="176.9" y="85">26</text>
<text x="176.9" y="89.1">25</text>
<text x="185.9" y="85">VREF</text>
<text x="185.9" y="89.1">SOA</text>
<text x="41.8" y="92.7" transform="rotate(-90 41.8 92.7)">13</text>
<text x="45.9" y="92.7" transform="rotate(-90 45.9 92.7)">14</text>
<text x="50" y="92.7" transform="rotate(-90 50 92.7)">15</text>
<text x="54.1" y="92.7" transform="rotate(-90 54.1 92.7)">16</text>
<text x="58.2" y="92.7" transform="rotate(-90 58.2 92.7)">17</text>
<text x="62.3" y="92.7" transform="rotate(-90 62.3 92.7)">18</text>
<text x="66.4" y="92.7" transform="rotate(-90 66.4 92.7)">19</text>
<text x="70.5" y="92.7" transform="rotate(-90 70.5 92.7)">20</text>
<text x="74.6" y="92.7" transform="rotate(-90 74.6 92.7)">21</text>
<text x="78.7" y="92.7" transform="rotate(-90 78.7 92.7)">22</text>
<text x="82.8" y="92.7" transform="rotate(-90 82.8 92.7)">23</text>
<text x="86.9" y="92.7" transform="rotate(-90 86.9 92.7)">24</text>
<text x="129.7" y="92.7" transform="rotate(-90 129.7 92.7)">13</text>
<text x="133.8" y="92.7" transform="rotate(-90 133.8 92.7)">14</text>
<text x="137.9" y="92.7" transform="rotate(-90 137.9 92.7)">15</text>
<text x="142" y="92.7" transform="rotate(-90 142 92.7)">16</text>
<text x="146.1" y="92.7" transform="rotate(-90 146.1 92.7)">17</text>
<text x="150.2" y="92.7" transform="rotate(-90 150.2 92.7)">18</text>
<text x="154.4" y="92.7" transform="rotate(-90 154.4 92.7)">19</text>
<text x="158.5" y="92.7" transform="rotate(-90 158.5 92.7)">20</text>
<text x="162.6" y="92.7" transform="rotate(-90 162.6 92.7)">21</text>
<text x="166.7" y="92.7" transform="rotate(-90 166.7 92.7)">22</text>
<text x="170.8" y="92.7" transform="rotate(-90 170.8 92.7)">23</text>
<text x="174.9" y="92.7" transform="rotate(-90 174.9 92.7)">24</text>
<text x="41.8" y="102.9" transform="rotate(-90 41.8 102.9)">SNB</text>
<text x="45.9" y="102.8" transform="rotate(-90 45.9 102.8)">SPB</text>
<text x="50" y="102.8" transform="rotate(-90 50 102.8)">GLB</text>
<text x="54.1" y="102.9" transform="rotate(-90 54.1 102.9)">SHB</text>
<text x="58.2" y="103" transform="rotate(-90 58.2 103)">GHB</text>
<text x="62.3" y="103.1" transform="rotate(-90 62.3 103.1)">GHC</text>
<text x="66.4" y="102.9" transform="rotate(-90 66.4 102.9)">SHC</text>
<text x="70.5" y="102.9" transform="rotate(-90 70.5 102.9)">GLC</text>
<text x="74.6" y="102.9" transform="rotate(-90 74.6 102.9)">SPC</text>
<text x="78.7" y="102.9" transform="rotate(-90 78.7 102.9)">SNC</text>
<text x="82.8" y="103" transform="rotate(-90 82.8 103)">SOC</text>
<text x="86.9" y="102.9" transform="rotate(-90 86.9 102.9)">SOB</text>
<text x="92.8" y="103.1">Not to scale</text>
<text x="129.7" y="102.9" transform="rotate(-90 129.7 102.9)">SNB</text>
<text x="133.8" y="102.8" transform="rotate(-90 133.8 102.8)">SPB</text>
<text x="137.9" y="102.8" transform="rotate(-90 137.9 102.8)">GLB</text>
<text x="142" y="102.9" transform="rotate(-90 142 102.9)">SHB</text>
<text x="146.1" y="103" transform="rotate(-90 146.1 103)">GHB</text>
<text x="150.2" y="103.1" transform="rotate(-90 150.2 103.1)">GHC</text>
<text x="154.4" y="102.9" transform="rotate(-90 154.4 102.9)">SHC</text>
<text x="158.5" y="102.9" transform="rotate(-90 158.5 102.9)">GLC</text>
<text x="162.6" y="102.9" transform="rotate(-90 162.6 102.9)">SPC</text>
<text x="166.7" y="102.9" transform="rotate(-90 166.7 102.9)">SNC</text>
<text x="170.8" y="103" transform="rotate(-90 170.8 103)">SOC</text>
<text x="174.9" y="102.9" transform="rotate(-90 174.9 102.9)">SOB</text>
<text x="180.8" y="103.1">Not to scale</text>
</g>
</svg>
